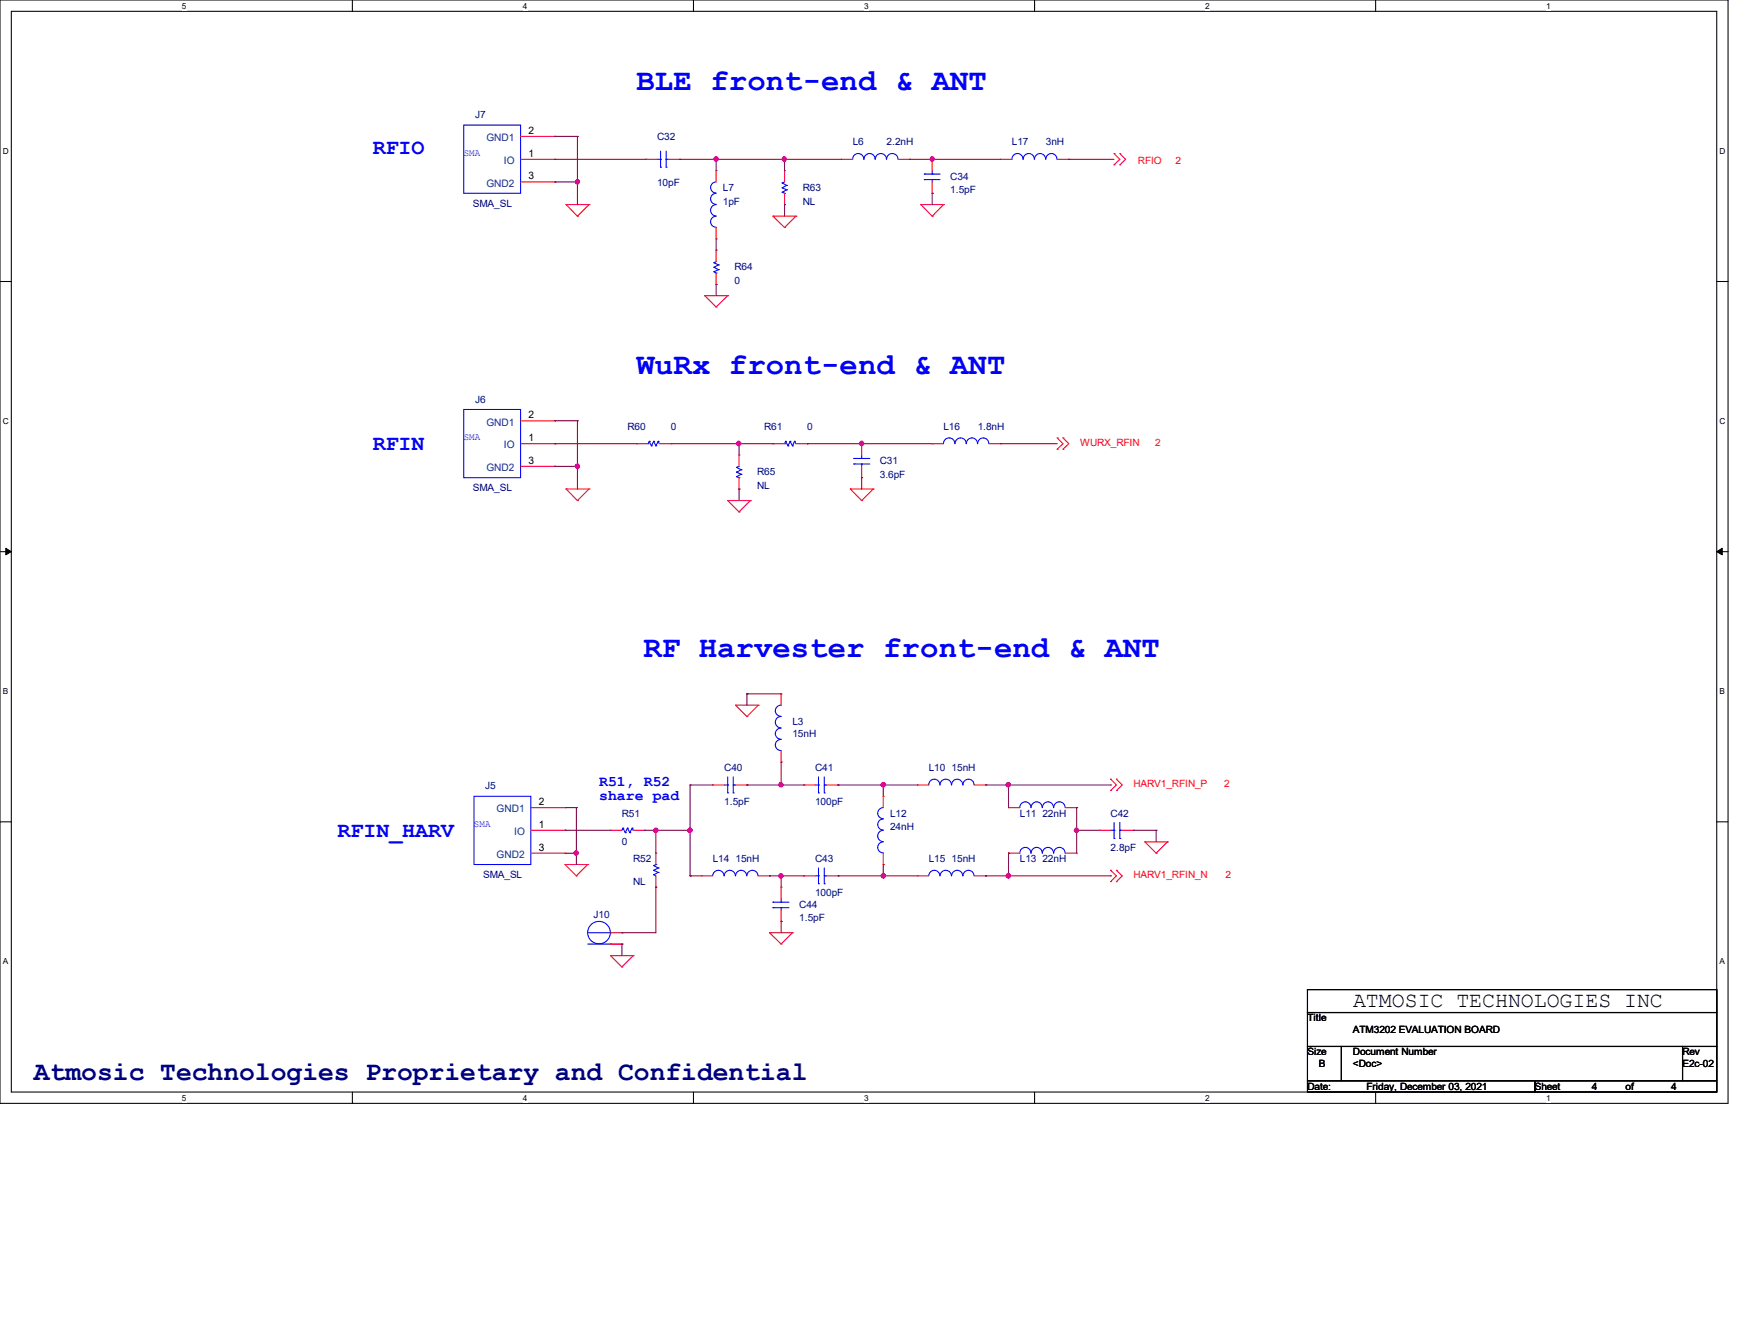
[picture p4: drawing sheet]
<svg xmlns="http://www.w3.org/2000/svg" width="279mm" height="216mm" viewBox="0 0 279 216" stroke-linecap="round" stroke-linejoin="round" font-family="sans-serif">
<path d="M0 0h278v177.4h-278zM1.8 1.8h274.3v173.8h-274.3z" fill="none" stroke="#000" stroke-width=".17"/>
<g fill="#fff">
<path d="M29.3 .2h.7v1.5h-.7z"/>
<path d="M29.3 175.8h.7v1.4h-.7z"/>
</g>
<path d="M56.7 0v1.8M56.7 175.6v1.8" fill="none" stroke="#000" stroke-width=".17"/>
<g fill="#fff">
<path d="M84.1 .2h.7v1.5h-.7z"/>
<path d="M84.1 175.8h.7v1.4h-.7z"/>
</g>
<path d="M111.5 0v1.8M111.5 175.6v1.8" fill="none" stroke="#000" stroke-width=".17"/>
<g fill="#fff">
<path d="M139 .2h.7v1.5h-.7z"/>
<path d="M139 175.8h.7v1.4h-.7z"/>
</g>
<path d="M166.4 0v1.8M166.4 175.6v1.8" fill="none" stroke="#000" stroke-width=".17"/>
<g fill="#fff">
<path d="M193.8 .2h.8v1.5h-.8z"/>
<path d="M193.8 175.8h.8v1.4h-.8z"/>
</g>
<path d="M221.3 0v1.8M221.3 175.6v1.8" fill="none" stroke="#000" stroke-width=".17"/>
<g fill="#fff">
<path d="M248.7 .2h.7v1.5h-.7z"/>
<path d="M248.7 175.8h.7v1.4h-.7z"/>
<path d="M.5 23.5h.9v1.5h-.9z"/>
<path d="M276.6 23.5h.9v1.5h-.9z"/>
<path d="M.5 67h.9v1.5h-.9z"/>
<path d="M276.6 67h.9v1.5h-.9z"/>
</g>
<path d="M0 45.3h1.8M276.1 45.3h1.9" fill="none" stroke="#000" stroke-width=".17"/>
<g fill="#fff">
<path d="M.5 110.4h.8v1.5h-.8z"/>
<path d="M276.6 110.4h.9v1.5h-.9z"/>
</g>
<path d="M0 88.7h1.8M276.1 88.7h1.9" fill="none" stroke="#000" stroke-width=".17"/>
<path d="M.9 88.1l.9 .6-.9 .5zM276.1 88.7l.9-.6v1.1z" fill="#000" stroke="#000" stroke-width=".16"/>
<g fill="#fff">
<path d="M.5 153.8h.8v1.5h-.8z"/>
<path d="M276.6 153.8h.9v1.5h-.9z"/>
</g>
<path d="M0 132.1h1.8M276.1 132.1h1.9M210.3 159.1h65.8v3.7h-65.8zM210.3 162.8h65.8v5.4h-65.8zM210.3 168.2h5.5v5.5h-5.5zM210.3 173.7h36.6v1.9h-36.6zM215.8 168.2h54.8v5.5h-54.8zM246.9 173.7h29.2v1.9h-29.2zM270.6 168.2h5.5v5.5h-5.5z" fill="none" stroke="#000" stroke-width=".17"/>
<g fill="none" stroke="#f00" stroke-width=".17">
<path d="M83.7 25.6h5.5M83.7 21.9h5.5M83.7 29.3h5.5M89.2 25.6h.1M89.2 21.9h.1M89.2 29.3h.1M91.1 32.9h.1M91.1 32.9h3.6M91.1 32.9l1.8 1.9M92.9 34.8h.1M94.7 32.9h.1M94.7 32.9l-1.8 1.9"/>
<path d="M103.9 25.6h.1M103.9 25.6h1.8M107.5 25.6h1.8M109.3 25.6h.1M115.2 38.4h.1M115.2 27.4h.1M115.2 27.4v1.9M115.2 36.6v1.8M124.3 34.8h.1M124.3 34.8h3.7M124.3 34.8l1.9 1.8M126.2 36.6h.1"/>
<path d="M126.2 27.4h.1M126.2 32.9h.1M126.2 27.4v1.9M126.2 31.1v1.8M128 34.8h.1M128 34.8l-1.8 1.8M135.3 25.6h.1M135.3 25.6h1.9M144.5 25.6h1.8M146.3 25.6h.1M148.1 32.9h.1M148.1 32.9h3.7"/>
<path d="M148.1 32.9l1.8 1.9M149.9 34.8h.1M149.9 31.1h.1M149.9 25.6h.1M149.9 25.6v1.8M149.9 29.3v1.8M151.8 32.9h.1M151.8 32.9l-1.9 1.9M160.9 25.6h.1M160.9 25.6h1.9M170.1 25.6h1.8M171.9 25.6h.1"/>
<path d="M179.2 24.7h.1M179.2 26.5h.1M179.2 24.7l.9 .9-.9 .9M180.1 24.7h.1M180.1 26.5h.1M180.1 24.7l1 .9-1 .9M113.4 47.5h.1M113.4 47.5h3.7M113.4 47.5l1.8 1.9M115.2 49.4h.1M115.2 40.2h.1M115.2 45.7h.1"/>
<path d="M115.2 40.2v1.8M115.2 43.9v1.8M117.1 47.5h.1M117.1 47.5l-1.9 1.9M83.7 71.3h5.5M83.7 67.6h5.5M83.7 75h5.5M89.2 71.3h.1M89.2 67.6h.1M89.2 75h.1M91.1 78.6h.1M91.1 78.6h3.6"/>
<path d="M91.1 78.6l1.8 1.9M94.7 78.6h.1M94.7 78.6l-1.8 1.9M102.4 71.3h.1M102.4 71.3h1.8M106 71.3h1.9M107.9 71.3h.1M118.9 73.2h.1M118.9 78.6h.1M118.9 73.2v1.8M118.9 76.8v1.8M124.3 71.3h.1"/>
<path d="M124.3 71.3h1.9M128 71.3h1.8M129.8 71.3h.1M136.8 78.6h.1M136.8 78.6h3.7M136.8 78.6l1.8 1.9M138.6 76.8h.1M138.6 71.3h.1M138.6 71.3v1.9M138.6 75v1.8M140.5 78.6h.1M140.5 78.6l-1.9 1.9"/>
<path d="M149.9 71.3h.1M149.9 71.3h1.9M159.1 71.3h1.8M160.9 71.3h.1M170.1 72.2h.1M170.1 70.4h.1M170.1 70.4l.9 .9-.9 .9M171 72.2h.1M171 70.4h.1M171 70.4l.9 .9-.9 .9M92.9 80.5h.1M117.1 80.5h.1"/>
<path d="M117.1 80.5h3.6M117.1 80.5l1.8 1.8M118.9 82.3h.1M120.7 80.5h.1M120.7 80.5l-1.8 1.8M138.6 80.5h.1M118.3 113.4h.1M118.3 113.4h3.7M118.3 113.4l1.8 1.8M120.1 115.2h.1M122 113.4h.1M122 113.4l-1.9 1.8"/>
<path d="M125.6 111.5h.1M125.6 111.5v1.9M85.4 129.8h5.5M85.4 133.5h5.5M85.4 137.2h5.5M90.9 139h.1M90.9 133.5h.1M90.9 129.8h.1M90.9 137.2h.1M90.9 139h3.6M90.9 139l1.8 1.8M94.5 139h.1"/>
<path d="M94.5 139l-1.8 1.8M98.2 133.5h.1M98.2 133.5h1.8M101.9 133.5h1.8M103.7 133.5h.1M105.5 137.2h.1M105.5 137.2v1.8M114.6 126.2h.1M114.6 126.2h1.9M118.3 126.2h1.8M120.1 126.2h.1M125.6 122.5h.1"/>
<path d="M125.6 120.7v1.8M129.3 126.2h.1M129.3 126.2h1.8M132.9 126.2h1.9M134.8 126.2h.1M142.1 139h.1M142.1 128h.1M142.1 128v1.8M142.1 137.2v1.8M147.6 126.2h.1M147.6 126.2h1.8M156.7 126.2h1.8"/>
<path d="M158.5 126.2h.1M162.2 129.8h.1M162.2 137.2h.1M162.2 129.8h1.8M162.2 137.2h1.8M171.4 129.8h1.8M171.4 137.2h1.8M173.2 129.8h.1M173.2 137.2h.1M176.8 133.5h.1M176.8 133.5h1.8M178.6 127.1h.1"/>
<path d="M178.6 125.3h.1M178.6 139.9h.1M178.6 125.3l1 .9-1 .9M178.6 139.9l1 .9-1 .9M179.6 127.1h.1M179.6 125.3h.1M179.6 139.9h.1M179.6 125.3l.9 .9-.9 .9M179.6 139.9l.9 .9-.9 .9M180.5 133.5h1.8M182.3 133.5h.1M184.1 135.3h.1"/>
<path d="M184.1 135.3h3.7M184.1 135.3l1.9 1.9M186 137.2h.1M187.8 135.3h.1M187.8 135.3l-1.8 1.9M92.7 140.8h.1M98.2 153.6h.1M98.2 153.6h3.7M98.2 153.6l1.8 1.8M98.2 149.9h1.8M98.2 151.8h1.8M100 155.4h.1"/>
<path d="M100 151.8h.1M100 149.9h.1M101.9 153.6h.1M101.9 153.6l-1.9 1.8M105.5 142.6h.1M105.5 140.8v1.8M112.8 140.8h.1M112.8 140.8h1.8M122 140.8h1.8M123.8 149.9h.1M123.8 140.8h.1M123.8 149.9h3.7"/>
<path d="M123.8 149.9l1.8 1.9M125.6 151.8h.1M125.6 148.1h.1M125.6 142.6h.1M125.6 142.6v1.9M125.6 146.3v1.8M127.5 149.9h.1M127.5 149.9l-1.9 1.9M129.3 140.8h.1M129.3 140.8h1.8M132.9 140.8h1.9M134.8 140.8h.1"/>
<path d="M147.6 140.8h.1M147.6 140.8h1.8M156.7 140.8h1.8M158.5 140.8h.1M178.6 141.7h.1M179.6 141.7h.1"/>
</g>
<g fill="none" stroke="#00f" stroke-width=".17">
<path d="M74.6 20.1h9.1v11h-9.1zM105.7 25.6h.6M106.3 26.9h.1M106.3 25.6h.1M106.3 24.3v2.6M107.1 25.6h.1M107.1 26.9h.1M107.1 25.6h.4M107.1 24.3v2.6M115.2 34.8a.89 .89 0 0 0-.9 .9 .89 .89 0 0 0 .9 .8M115.2 32.9a.91 .91 0 0 0-.9 .9 .91 .91 0 0 0 .9 .9M115.2 31.1a.89 .89 0 0 0-.9 .9 .89 .89 0 0 0 .9 .9"/>
<path d="M115.2 29.3a.89 .89 0 0 0-.9 .8 .89 .89 0 0 0 .9 .9M125.8 29.4h.1M125.8 30.2h.1M125.8 30.9h.1M125.8 29.4l.7 .4M125.8 30.2l.7 .3M125.8 30.9l.4 .2M126.2 31.1h.1M126.2 29.3l-.4 .1M126.5 29.8h.1M126.5 30.5h.1M126.5 29.8l-.7 .4"/>
<path d="M126.5 30.5l-.7 .4M138.9 25.6a.89 .89 0 0 0-.9-.9 .89 .89 0 0 0-.8 .9M140.8 25.6a.89 .89 0 0 0-.9-.9 .89 .89 0 0 0-.9 .9M142.6 25.6a.89 .89 0 0 0-.9-.9 .89 .89 0 0 0-.9 .9M144.4 25.6a.91 .91 0 0 0-.9-.9 .91 .91 0 0 0-.9 .9M148.7 28h.1M148.7 28.9h.1M148.7 28h2.5M148.7 28.9h2.5M149.9 28.9h.1M149.9 28h.1M149.9 27.4v.6"/>
<path d="M149.9 28.9v.4M164.5 25.6a.89 .89 0 0 0-.8-.9 .89 .89 0 0 0-.9 .9M166.4 25.6a.89 .89 0 0 0-.9-.9 .89 .89 0 0 0-.9 .9M168.2 25.6a.89 .89 0 0 0-.9-.9 .89 .89 0 0 0-.9 .9M170 25.6a.89 .89 0 0 0-.9-.9 .89 .89 0 0 0-.9 .9M114.9 42.2h.1M114.9 43h.1M114.9 43.7h.1M114.9 42.2l.7 .4M114.9 43l.7 .3M114.9 43.7l.3 .2M115.2 43.9h.1"/>
<path d="M115.2 42l-.3 .2M115.6 42.6h.1M115.6 43.3h.1M115.6 42.6l-.7 .4M115.6 43.3l-.7 .4M74.6 65.8h9.1v11h-9.1zM104.2 71.3h.1M104.4 71h.1M104.4 71l.4 .7M104.4 71l-.2 .3M104.8 71.7h.1M105.2 71h.1"/>
<path d="M105.2 71l.3 .7M105.2 71l-.4 .7M105.5 71.7h.1M105.9 71h.1M105.9 71l.1 .3M105.9 71l-.4 .7M118.5 75.1h.1M118.5 75.9h.1M118.5 76.6h.1M118.5 75.1l.7 .4M118.5 75.9l.7 .3M118.5 76.6l.4 .2"/>
<path d="M118.9 76.8h.1M118.9 75l-.4 .1M119.2 75.5h.1M119.2 76.2h.1M119.2 75.5l-.7 .4M119.2 76.2l-.7 .4M126.2 71.3h.1M126.4 71h.1M126.4 71l.3 .7M126.4 71l-.2 .3M126.7 71.7h.1M127.1 71h.1"/>
<path d="M127.1 71l.4 .7M127.1 71l-.4 .7M127.5 71.7h.1M127.8 71h.1M127.8 71l.2 .3M127.8 71l-.3 .7M137.3 73.7h.1M137.3 74.6h.1M137.3 73.7h2.6M137.3 74.6h2.6M138.6 74.6h.1M138.6 73.7h.1"/>
<path d="M138.6 73.2v.5M138.6 74.6v.4M153.6 71.3a.91 .91 0 0 0-.9-.9 .91 .91 0 0 0-.9 .9M155.4 71.3a.89 .89 0 0 0-.9-.9 .89 .89 0 0 0-.9 .9M157.2 71.3a.89 .89 0 0 0-.9-.9 .89 .89 0 0 0-.9 .9M159 71.3a.89 .89 0 0 0-.8-.9 .89 .89 0 0 0-.9 .9M125.6 118.9a.89 .89 0 0 0-.9 .9 .89 .89 0 0 0 .9 .9M125.6 117.1a.89 .89 0 0 0-.9 .8 .89 .89 0 0 0 .9 .9M125.6 115.2a.91 .91 0 0 0-.9 .9 .91 .91 0 0 0 .9 .9M125.6 113.4a.89 .89 0 0 0-.9 .9 .89 .89 0 0 0 .9 .8M76.2 128h9.2v11h-9.2zM100.2 133.1h.1"/>
<path d="M100.2 133.1l-.2 .4M100.2 133.1l.4 .8M100.6 133.9h.1M100.9 133.1h.1M100.9 133.1l-.3 .8M100.9 133.1l.4 .8M101.3 133.9h.1M101.7 133.1h.1M101.7 133.1l-.4 .8M101.7 133.1l.2 .4M101.9 133.5h.1M105.2 139.9h.1"/>
<path d="M105.2 139.1h.1M105.2 139.9l.7 .4M105.2 139.1l.7 .4M105.5 139h.1M105.5 139l-.3 .1M105.9 139.5h.1M105.9 139.5l-.7 .4M116.5 126.2h.6M117.1 127.5h.1M117.1 126.2h.1M117.1 124.9v2.6M117.9 126.2h.1"/>
<path d="M117.9 127.5h.1M117.9 126.2h.4M117.9 124.9v2.6M131.1 126.2h.6M131.7 127.5h.1M131.7 126.2h.1M131.7 124.9v2.6M131.7 139.5v2.6M132.6 126.2h.1M132.6 127.5h.1M132.6 126.2h.3M132.6 124.9v2.6"/>
<path d="M132.6 139.5v2.6M142.1 135.3a.89 .89 0 0 0-.9 .9 .89 .89 0 0 0 .9 .9M142.1 133.5a.91 .91 0 0 0-.9 .9 .91 .91 0 0 0 .9 .9M142.1 131.7a.89 .89 0 0 0-.9 .8 .89 .89 0 0 0 .9 .9M142.1 129.8a.89 .89 0 0 0-.9 .9 .89 .89 0 0 0 .9 .9M151.2 126.2a.89 .89 0 0 0-.9-.9 .89 .89 0 0 0-.9 .9M153 126.2a.91 .91 0 0 0-.9-.9 .91 .91 0 0 0-.9 .9M154.9 126.2a.89 .89 0 0 0-.9-.9 .89 .89 0 0 0-.9 .9M156.7 126.2a.89 .89 0 0 0-.9-.9 .89 .89 0 0 0-.9 .9M165.8 129.8a.89 .89 0 0 0-.9-.9 .89 .89 0 0 0-.9 .9M165.8 137.2a.89 .89 0 0 0-.9-1 .89 .89 0 0 0-.9 1M167.6 129.8a.89 .89 0 0 0-.8-.9 .89 .89 0 0 0-.9 .9"/>
<path d="M167.6 137.2a.89 .89 0 0 0-.9-1 .89 .89 0 0 0-.8 1M169.5 129.8a.89 .89 0 0 0-.9-.9 .89 .89 0 0 0-.9 .9M169.5 137.2a.89 .89 0 0 0-.9-1 .89 .89 0 0 0-.9 1M171.3 129.8a.91 .91 0 0 0-.9-.9 .91 .91 0 0 0-.9 .9M171.3 137.2a.91 .91 0 0 0-.9-1 .91 .91 0 0 0-.9 1M178.6 133.5h.6M179.2 134.8h.1M179.2 133.5h.1M179.2 132.2v2.6M180.1 133.5h.1M180.1 134.8h.1M180.1 133.5h.4"/>
<path d="M180.1 132.2v2.6M94.5 149.9h3.7M94.5 151.8h3.7M98.2 149.9h.1M98.2 151.8h.1M105.2 140.6h.1M105.2 140.6l.3 .2M105.9 140.3h.1M105.9 140.3l-.7 .3M114.6 140.8a.91 .91 0 0 1 .9-.9 .91 .91 0 0 1 1 .9M116.5 140.8a.89 .89 0 0 1 .9-.9 .89 .89 0 0 1 .9 .9M118.3 140.8a.89 .89 0 0 1 .9-.9 .89 .89 0 0 1 .9 .9"/>
<path d="M120.1 140.8a.89 .89 0 0 1 .9-.9 .89 .89 0 0 1 .9 .9M124.3 145h.1M124.3 145.9h.1M124.3 145h2.6M124.3 145.9h2.6M125.6 145.9h.1M125.6 145h.1M125.6 144.5v.5M125.6 145.9v.4M131.1 140.8h.6M131.7 142.1h.1M131.7 140.8h.1"/>
<path d="M132.6 140.8h.1M132.6 142.1h.1M132.6 140.8h.3M149.4 140.8a.89 .89 0 0 1 .9-.9 .89 .89 0 0 1 .9 .9M151.2 140.8a.91 .91 0 0 1 .9-.9 .91 .91 0 0 1 .9 .9M153.1 140.8a.89 .89 0 0 1 .9-.9 .89 .89 0 0 1 .9 .9M154.9 140.8a.89 .89 0 0 1 .9-.9 .89 .89 0 0 1 .9 .9"/>
<circle cx="96.4" cy="149.9" r="1.81"/>
</g>
<g fill="none" stroke="#800040" stroke-width=".17">
<path d="M89.2 29.3h.1M89.2 21.9h.1M89.2 25.6h.1M89.2 25.6h14.7M89.2 29.3h3.7M89.2 21.9h3.7M92.9 29.3h.1M92.9 21.9h.1M92.9 21.9v11M109.3 25.6h.1M109.3 25.6h26M115.2 25.6h.1"/>
<path d="M115.2 25.6v1.8M115.2 38.4v1.8M126.2 25.6h.1M126.2 32.9h.1M126.2 25.6v1.8M126.2 32.9v1.9M146.3 25.6h.1M146.3 25.6h14.6M149.9 25.6h.1M149.9 31.1h.1M149.9 31.1v1.8M171.9 25.6h.1"/>
<path d="M171.9 25.6h7.3M115.2 45.7h.1M115.2 40.2h.1M115.2 45.7v1.8M89.2 67.6h.1M89.2 75h.1M89.2 71.3h.1M89.2 71.3h13.2M89.2 67.6h3.7M89.2 75h3.7M92.9 67.6h.1M92.9 75h.1"/>
<path d="M92.9 67.6v11M107.9 71.3h16.4M118.9 71.3h.1M118.9 78.6h.1M118.9 71.3v1.9M118.9 78.6v1.9M124.3 71.3h.1M129.8 71.3h.1M129.8 71.3h20.1M138.6 71.3h.1M138.6 76.8h.1M138.6 76.8v1.8"/>
<path d="M160.9 71.3h.1M160.9 71.3h9.2M120.1 111.5h.1M120.1 111.5v1.9M120.1 111.5h5.5M90.9 133.5h.1M90.9 129.8h1.8M90.9 133.5h7.3M90.9 137.2h1.8M92.7 129.8h.1M92.7 137.2h.1M92.7 129.8v9.2"/>
<path d="M103.7 133.5h.1M103.7 133.5h7.3M105.5 133.5h.1M105.5 133.5v3.7M111 133.5h.1M111 126.2h.1M111 126.2h3.6M111 126.2v14.6M120.1 126.2h.1M120.1 126.2h9.2M125.6 122.5h.1M125.6 126.2h.1"/>
<path d="M125.6 122.5v3.7M134.8 126.2h.1M134.8 126.2h12.8M142.1 126.2h.1M142.1 139h.1M142.1 126.2v1.8M142.1 139v1.8M158.5 126.2h.1M158.5 126.2h20.1M162.2 126.2h.1M162.2 137.2h.1M162.2 126.2v3.6"/>
<path d="M162.2 137.2v3.6M173.2 129.8h.1M173.2 133.5h.1M173.2 129.8v7.4M173.2 133.5h3.6M178.6 126.2h.1M182.3 133.5h.1M182.3 133.5h3.7M186 133.5h.1M186 133.5v1.8M100 151.8h.1M100 149.9h.1"/>
<path d="M100 151.8v1.8M105.5 142.6h.1M105.5 142.6v7.3h-5.5M111 140.8h.1M111 140.8h1.8M123.8 140.8h.1M123.8 140.8h5.5M125.6 140.8h.1M125.6 148.1h.1M125.6 140.8v1.8M125.6 148.1v1.8M134.8 140.8h.1"/>
<path d="M134.8 140.8h12.8M142.1 140.8h.1M158.5 140.8h.1M158.5 140.8h20.1M178.6 140.8h.1"/>
</g>
<g fill="#f0f" stroke="#f0f" stroke-width=".17">
<circle cx="115.2" cy="25.6" r=".35"/>
<circle cx="92.9" cy="75" r=".35"/>
<circle cx="92.9" cy="29.2" r=".35"/>
<circle cx="149.9" cy="25.6" r=".35"/>
<circle cx="138.6" cy="71.3" r=".35"/>
<circle cx="125.6" cy="126.2" r=".35"/>
<circle cx="162.2" cy="126.2" r=".35"/>
<circle cx="142.1" cy="126.2" r=".35"/>
<circle cx="92.7" cy="137.1" r=".35"/>
<circle cx="105.5" cy="133.5" r=".35"/>
<circle cx="173.1" cy="133.5" r=".35"/>
<circle cx="111" cy="133.5" r=".35"/>
<circle cx="142.1" cy="140.8" r=".35"/>
<circle cx="125.6" cy="140.8" r=".35"/>
<circle cx="162.2" cy="140.8" r=".35"/>
<circle cx="126.1" cy="25.6" r=".35"/>
<circle cx="118.8" cy="71.3" r=".35"/>
</g>
<g font-size="4.9" fill="#00f">
<text x="102.4" y="14.4">BLE front-end &amp; ANT</text>
<text x="102.4" y="60.1">WuRx front-end &amp; ANT</text>
<text x="103.5" y="105.6">RF Harvester front-end &amp; ANT</text>
</g>
<text font-size="4.4" fill="#000080" x="5.5" y="173.7">Atmosic Technologies Proprietary and Confidential</text>
<g font-size="3.5" fill="#00f">
<text x="60" y="24.8">RFIO</text>
<text x="60" y="72.3">RFIN</text>
<text x="54.3" y="134.5">RFIN_HARV</text>
</g>
<text font-size="3.5" x="217.6" y="161.8">ATMOSIC TECHNOLOGIES INC</text>
<g font-size="2.4" fill="#00f">
<text x="96.4" y="126.3">R51, R52</text>
<text x="96.4" y="128.7">share pad</text>
</g>
<g font-size="1.7" fill="#004080">
<text x="78.2" y="22.7">GND1</text>
<text x="81.1" y="26.4">IO</text>
<text x="78.2" y="30">GND2</text>
<text x="78.2" y="68.4">GND1</text>
<text x="78.2" y="75.7">GND2</text>
<text x="81.1" y="72.1">IO</text>
<text x="79.9" y="130.6">GND1</text>
<text x="79.9" y="137.9">GND2</text>
<text x="82.7" y="134.2">IO</text>
</g>
<g font-size="1.7">
<text x="85" y="21.5">2</text>
<text x="85" y="25.2">1</text>
<text x="85" y="28.8">3</text>
<text x="85" y="70.9">1</text>
<text x="85" y="67.2">2</text>
<text x="85" y="74.5">3</text>
<text x="86.7" y="129.4">2</text>
<text x="86.7" y="133.1">1</text>
<text x="86.7" y="136.7">3</text>
</g>
<g font-size="1.6" fill="#000080">
<text x="76.5" y="19">J7</text>
<text x="105.7" y="22.5">C32</text>
<text x="137.2" y="23.4">L6</text>
<text x="142.6" y="23.4">2.2nH</text>
<text x="162.8" y="23.4">L17</text>
<text x="168.2" y="23.4">3nH</text>
<text x="105.7" y="30">10pF</text>
<text x="152.9" y="28.9">C34</text>
<text x="76.1" y="33.2">SMA_SL</text>
<text x="116.3" y="30.7">L7</text>
<text x="116.3" y="32.9">1pF</text>
<text x="129.1" y="30.7">R63</text>
<text x="129.1" y="32.9">NL</text>
<text x="152.9" y="31.1">1.5pF</text>
<text x="118.2" y="43.5">R64</text>
<text x="118.2" y="45.7">0</text>
<text x="76.5" y="64.7">J6</text>
<text x="100.9" y="69.1">R60</text>
<text x="107.9" y="69.1">0</text>
<text x="122.9" y="69.1">R61</text>
<text x="129.8" y="69.1">0</text>
<text x="151.8" y="69.1">L16</text>
<text x="157.3" y="69.1">1.8nH</text>
<text x="121.8" y="76.4">R65</text>
<text x="141.5" y="74.6">C31</text>
<text x="141.5" y="76.8">3.6pF</text>
<text x="76.1" y="79">SMA_SL</text>
<text x="121.8" y="78.6">NL</text>
<text x="127.5" y="116.6">L3</text>
<text x="127.5" y="118.5">15nH</text>
<text x="116.5" y="124">C40</text>
<text x="131.1" y="124">C41</text>
<text x="149.4" y="124">L10 15nH</text>
<text x="78.1" y="126.9">J5</text>
<text x="100" y="131.3">R51</text>
<text x="116.5" y="129.5">1.5pF</text>
<text x="131.1" y="129.5">100pF</text>
<text x="143.2" y="131.3">L12</text>
<text x="164" y="131.3">L11 22nH</text>
<text x="178.6" y="131.3">C42</text>
<text x="100" y="135.8">0</text>
<text x="143.2" y="133.5">24nH</text>
<text x="178.6" y="136.8">2.8pF</text>
<text x="77.7" y="141.1">SMA_SL</text>
<text x="101.9" y="138.6">R52</text>
<text x="101.9" y="142.2">NL</text>
<text x="114.6" y="138.6">L14 15nH</text>
<text x="131.1" y="138.6">C43</text>
<text x="149.4" y="138.6">L15 15nH</text>
<text x="164" y="138.6">L13 22nH</text>
<text x="95.5" y="147.5">J10</text>
<text x="128.6" y="145.9">C44</text>
<text x="128.6" y="148.1">1.5pF</text>
<text x="131.1" y="144.1">100pF</text>
</g>
<g font-size="1.6" fill="#00f">
<text x="74.6" y="25">SMA</text>
<text x="74.6" y="70.7">SMA</text>
<text x="76.2" y="132.9">SMA</text>
</g>
<g font-size="1.6" fill="#f00">
<text x="183" y="26.3">RFIO</text>
<text x="189.1" y="26.3">2</text>
<text x="173.7" y="71.7">WURX_RFIN</text>
<text x="185.8" y="71.7">2</text>
<text x="182.3" y="126.5">HARV1_RFIN_P</text>
<text x="196.9" y="126.5">2</text>
<text x="182.3" y="141.1">HARV1_RFIN_N</text>
<text x="197.1" y="141.1">2</text>
</g>
<g font-size="1.6">
<text x="210.3" y="164.2">Title</text>
<text x="217.6" y="166">ATM3202 EVALUATION BOARD</text>
<text x="210.3" y="169.7">Size</text>
<text x="212.1" y="171.5">B</text>
<text x="217.6" y="169.7">Document Number</text>
<text x="217.6" y="171.5">&lt;Doc&gt;</text>
<text x="270.6" y="169.7">Rev</text>
<text x="270.6" y="171.5">E2c-02</text>
<text x="210.3" y="175.2">Date:</text>
<text x="219.8" y="175.2">Friday, December 03, 2021</text>
<text x="246.9" y="175.2">Sheet</text>
<text x="256" y="175.2">4</text>
<text x="261.5" y="175.2">of</text>
<text x="268.8" y="175.2">4</text>
</g>
<g font-size="1.3">
<text x="29.3" y="1.4">5</text>
<text x="84.1" y="1.4">4</text>
<text x="139" y="1.4">3</text>
<text x="193.8" y="1.4">2</text>
<text x="248.7" y="1.4">1</text>
<text x=".5" y="24.7">D</text>
<text x="276.6" y="24.7">D</text>
<text x=".5" y="68.2">C</text>
<text x="276.6" y="68.2">C</text>
<text x=".5" y="111.6">B</text>
<text x="276.6" y="111.6">B</text>
<text x=".5" y="155">A</text>
<text x="276.6" y="155">A</text>
<text x="29.3" y="177">5</text>
<text x="84.1" y="177">4</text>
<text x="139" y="177">3</text>
<text x="193.8" y="177">2</text>
<text x="248.7" y="177">1</text>
</g>
</svg>
